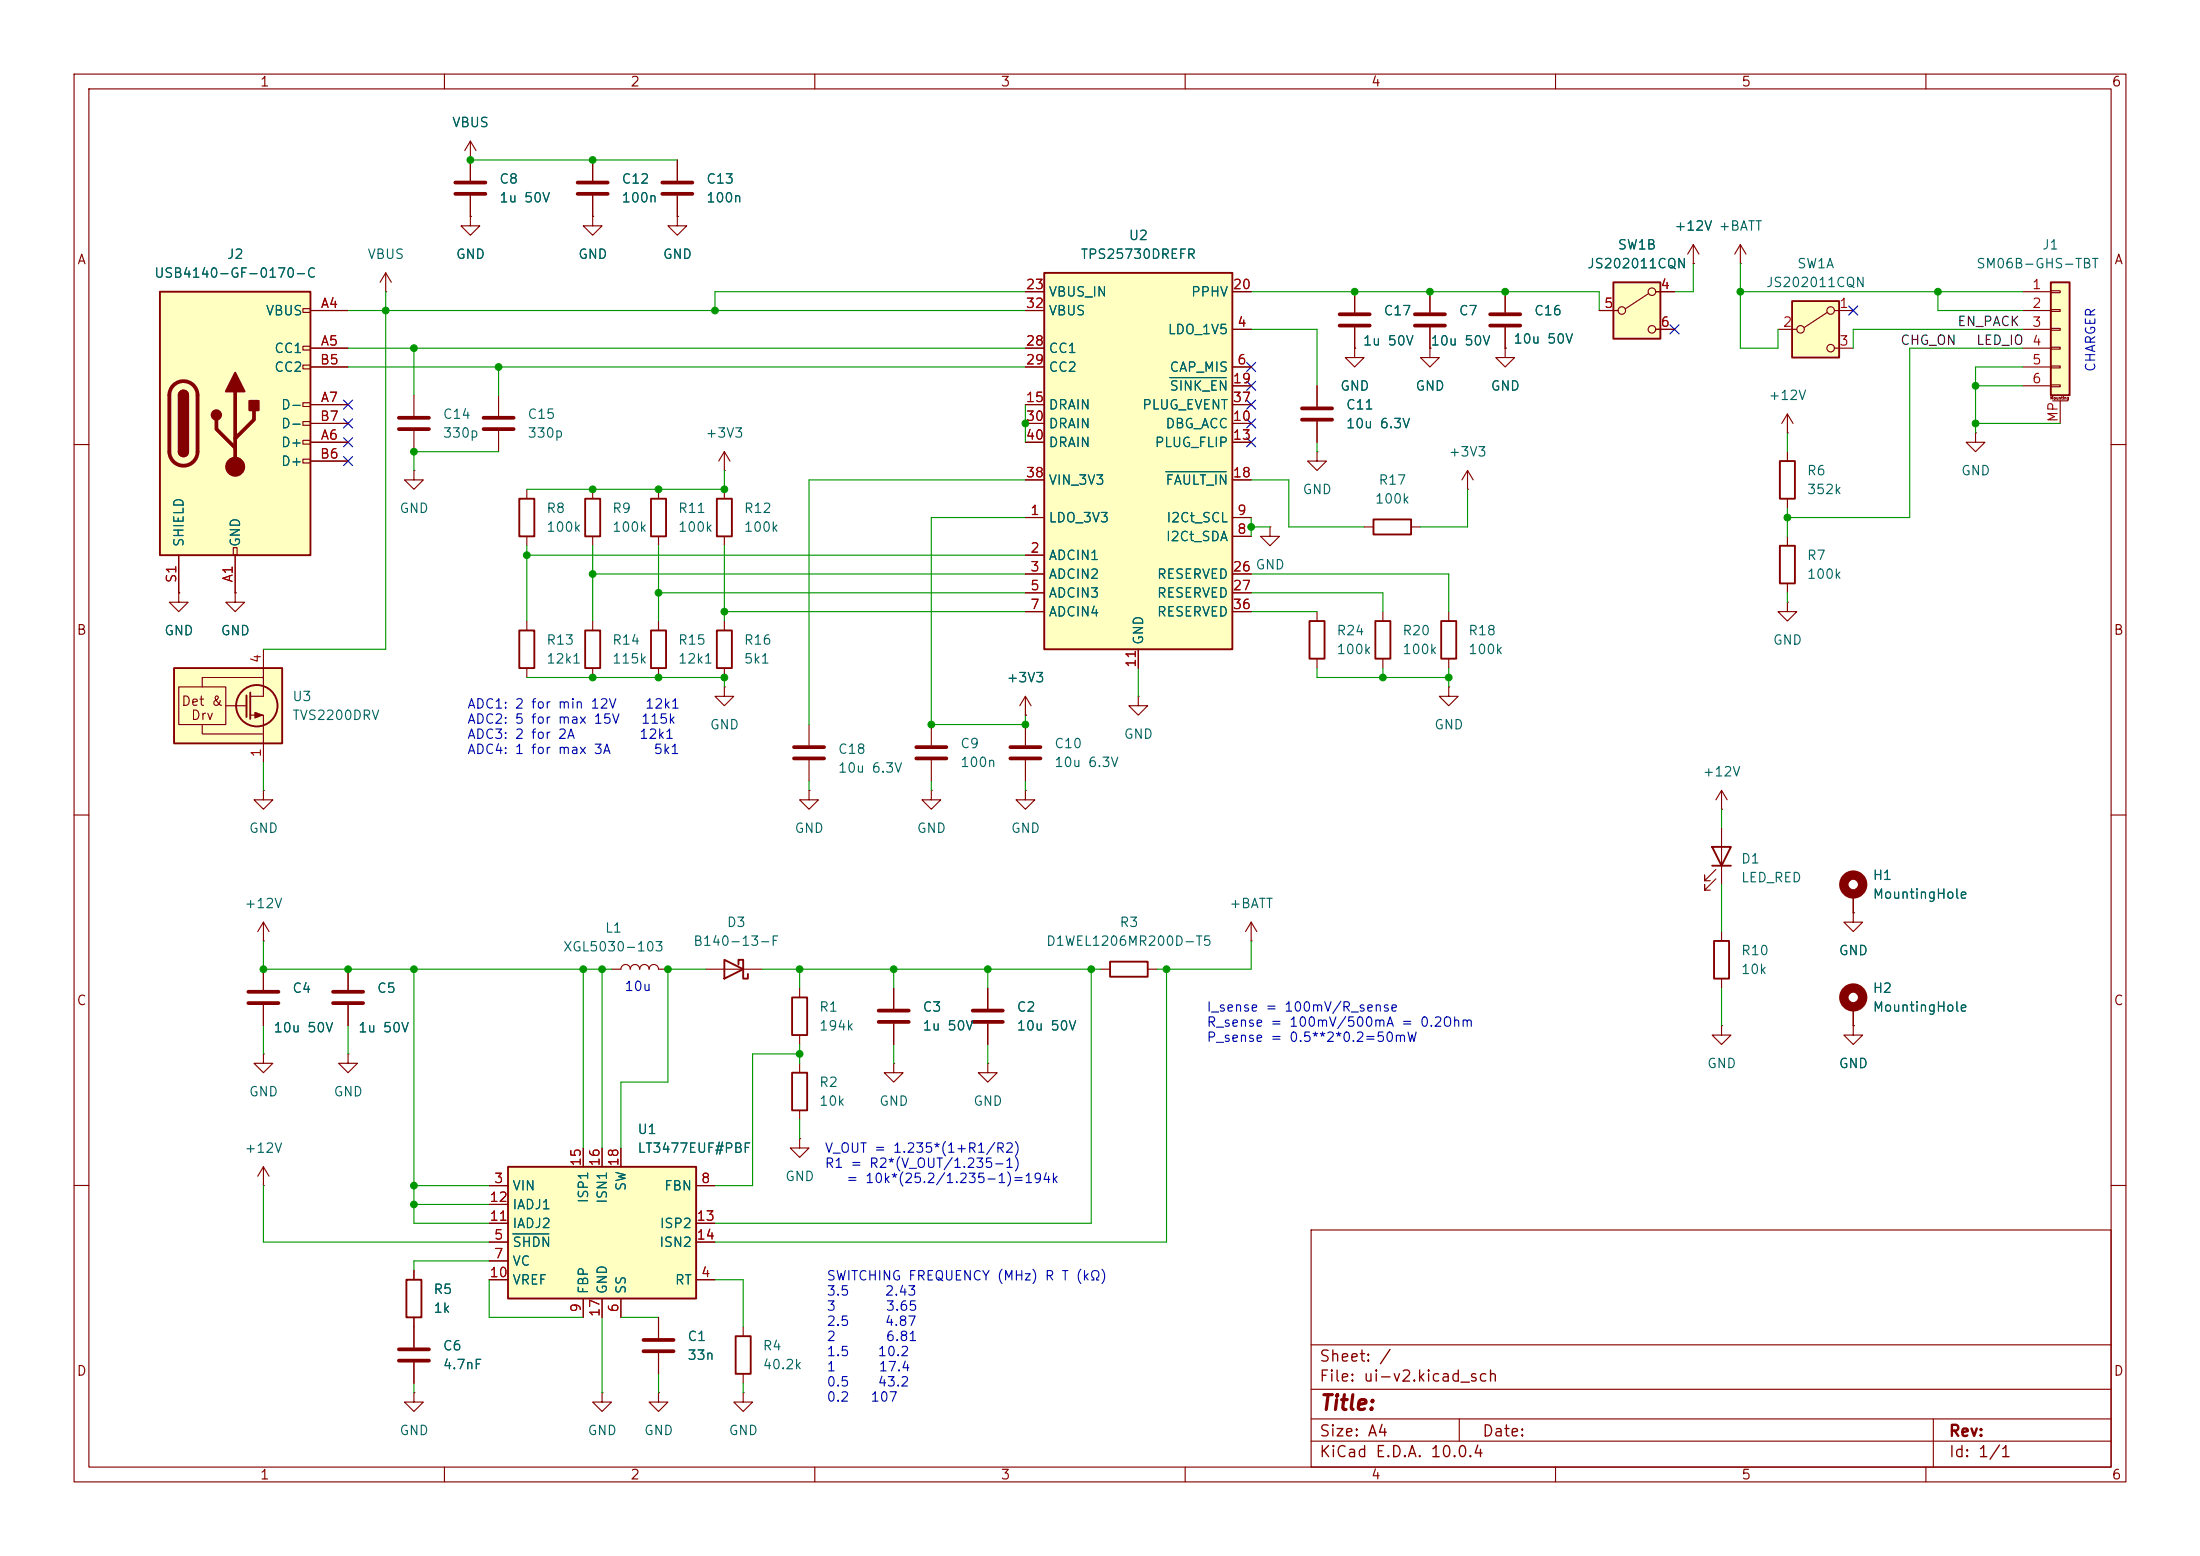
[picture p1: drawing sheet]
<svg xmlns="http://www.w3.org/2000/svg" width="297mm" height="210mm" viewBox="0 0 297 210" stroke-linecap="round" stroke-linejoin="round" font-family="sans-serif">
<g fill="none" stroke="#840000" stroke-width=".15">
<path d="M10 10h277v190h-277zM12 12h273v186h-273zM60 10v2M110 10v2M160 10v2M210 10v2M260 10v2M67.3 53.3v2.8M67.3 58.2v2.8M10 60h2M71.1 66v1.3M71.1 72.4v1.3"/>
<path d="M80 66v1.3M80 72.4v1.3M88.9 66v1.3M88.9 72.4v1.3M97.8 66v1.3M97.8 72.4v1.3M285 60h2M80 83.8v1.3M80 90.2v1.2M88.9 83.8v1.3M88.9 90.2v1.2M97.8 92.7v1.3h1.3l-1.3 1.3-1.3-1.3h1.3"/>
<path d="M97.8 92.7h.1M97.8 83.8v1.3M97.8 90.2v1.2M10 110h2M285 110h2M10 160h2M100.3 179.1v1.2M177 166h108v32h-108zM285 160h2M60 198v2M81.3 188v1.2h1.2l-1.2 1.3-1.3-1.3h1.3M81.3 188h.1"/>
<path d="M88.9 188v1.2h1.3l-1.3 1.3-1.3-1.3h1.3M88.9 188h.1M100.3 188v1.2h1.3l-1.3 1.3-1.2-1.3h1.2M100.3 188h.1M100.3 185.4v1.3M110 198v2M160 198v2M177 194.5h108M177 191.5h108M177 187.5h108M177 181.5h108M197 191.5v3"/>
<path d="M210 198v2M260 198v2M261 191.5v6.5"/>
</g>
<path d="M70.1 67.3h2v5.1h-2zM79 67.3h2v5.1h-2zM87.9 67.3h2v5.1h-2zM96.8 67.3h2v5.1h-2zM79 85.1h2v5.1h-2zM87.9 85.1h2v5.1h-2zM96.8 85.1h2v5.1h-2zM99.3 180.3h2v5.1h-2z" fill="none" stroke="#840000" stroke-width=".25"/>
<path d="M65.3 56.4h4M65.3 57.9h4" fill="none" stroke="#840000" stroke-width=".51"/>
<path d="M68.6 157.5h25.4v17.8h-25.4z" fill="#ffffc2"/>
<path d="M97.8 129.5l2.5 1.3-2.5 1.3zM99.7 130.2v-.7h.6v2.6h.7v-.7M68.6 157.5h25.4v17.8h-25.4zM54.9 172.7h2v5.1h-2z" fill="none" stroke="#840000" stroke-width=".25"/>
<g fill="none" stroke="#840000" stroke-width=".15">
<path d="M109.2 97.8v2.8M125.7 97.8v2.8M138.4 97.8v2.8M153.7 94v1.3h1.2l-1.2 1.2-1.3-1.2h1.3M153.7 94h.1M109.2 106.7v1.3h1.3l-1.3 1.2-1.3-1.2h1.3M109.2 106.7h.1M109.2 102.6v2.8M125.7 106.7v1.3h1.3l-1.3 1.2-1.2-1.2h1.2M125.7 106.7h.1M125.7 102.6v2.8M138.4 106.7v1.3h1.3l-1.3 1.2-1.2-1.2h1.2"/>
<path d="M138.4 106.7h.1M138.4 102.6v2.8M95.2 130.8h7.7M78.7 154.9v2.6M81.3 154.9v2.6M83.8 154.9v2.6M107.9 153.7v1.2h1.3l-1.3 1.3-1.2-1.3h1.2M107.9 153.7h.1M55.9 171.5v1.2M55.9 177.8v4.1M66 160h2.6M66 172.7h2.6"/>
<path d="M66 167.6h2.6M66 170.2h2.6M66 165.1h2.6M66 162.6h2.6M78.7 175.3v2.5M81.3 175.3v2.5M83.8 175.3v2.5M88.9 177.8v2.8M94 160h2.5M94 172.7h2.5M94 167.6h2.5M94 165.1h2.5"/>
<path d="M55.9 188v1.2h1.2l-1.2 1.3-1.3-1.3h1.3M55.9 188h.1M55.9 183.9v2.8M88.9 182.6v2.8"/>
</g>
<path d="M69.2 166.5h4.9" fill="none" stroke="#006464" stroke-width=".15"/>
<path d="M107.2 100.8h4.1M107.2 102.4h4.1M123.7 100.8h4.1M123.7 102.4h4.1M136.4 100.8h4.1M136.4 102.4h4.1M53.8 182.1h4.1M53.8 183.6h4.1M86.9 182.4h4M86.9 180.8h4" fill="none" stroke="#840000" stroke-width=".51"/>
<path d="M276.9 38.1h2.5v15.2h-2.5z" fill="#ffffc2"/>
<g fill="none" stroke="#840000" stroke-width=".25">
<path d="M276.9 38.1h2.5v15.2h-2.5zM185.4 70.1h5.1v2h-5.1zM240.3 62.2h2v5.1h-2zM70.1 85.1h2v5.1h-2zM176.8 83.8h2v5.1h-2zM185.7 83.8h2v5.1h-2zM194.6 83.8h2v5.1h-2zM231.1 114.3h2.6l-1.3 2.5zM231.1 116.8h2.6M106.9 134.6h2.1v5.1h-2.1zM149.9 129.8h5v2h-5zM231.4 127h2v5.1h-2z"/>
<path d="M106.9 144.8h2.1v5.1h-2.1z"/>
</g>
<g fill="none" stroke="#840000" stroke-width=".15">
<path d="M228.6 35.6h.1M228.6 33l-.8 1.3M228.6 33l.8 1.3M228.6 33v2.6M234.9 35.6h.1M234.9 33l-.7 1.3M234.9 33l.8 1.3M234.9 33v2.6M273 39.4h3.9M276.9 39.2h1.2v.3h-1.2zM273 41.9h3.9M273 44.5h3.9"/>
<path d="M273 47h3.9M273 49.5h3.9M273 52.1h3.9M276.9 41.8h1.2v.2h-1.2zM276.9 44.3h1.2v.3h-1.2zM276.9 46.9h1.2v.2h-1.2zM276.9 49.4h1.2v.3h-1.2zM276.9 51.9h1.2v.3h-1.2zM277.1 54.1h2M278.1 54.1v3.1M97.8 63.5h.1M97.8 61l-.8 1.2"/>
<path d="M97.8 61l.8 1.2M97.8 61v2.5M171.4 71.1v1.3h1.3l-1.3 1.3-1.2-1.3h1.2M171.4 71.1h.1M177.8 61v1.2h1.3l-1.3 1.3-1.3-1.3h1.3M177.8 61h.1M184.1 71.1h1.3M190.5 71.1h1.3M198.1 66h.1M198.1 63.5l-.7 1.3M198.1 63.5l.8 1.3M198.1 63.5v2.5"/>
<path d="M241.3 61v1.2M241.3 67.3v1.3M71.1 83.8v1.3M71.1 90.2v1.2M177.8 82.6v1.2M177.8 88.9v1.3M186.7 82.6v1.2M186.7 88.9v1.3M195.6 92.7v1.3h1.2l-1.2 1.3-1.3-1.3h1.3M195.6 92.7h.1M195.6 82.6v1.2M195.6 88.9v1.3"/>
<path d="M231.6 118.6l-1.5 1.5v-.7v.7h.8M231.6 117.3l-1.5 1.6v-.8v.8h.8M232.4 109.2h.1M232.4 106.7v2.5M232.4 111.8v7.6M232.4 106.7l-.8 1.3M232.4 106.7l.8 1.3M107.9 133.4v1.2M107.9 139.7v1.3M120.6 133.4v2.7M120.6 138.2v2.8M133.3 133.4v2.7"/>
<path d="M133.3 138.2v2.8M148.6 130.8h1.3M154.9 130.8h1.3M168.9 127h.1M168.9 124.5l-.8 1.2M168.9 124.5l.8 1.2M168.9 124.5v2.5M232.4 138.4v1.3h1.3l-1.3 1.3-1.3-1.3h1.3M232.4 138.4h.1M232.4 125.7v1.3M232.4 132.1v1.3M250.2 138.4v1.3h1.3l-1.3 1.3-1.3-1.3h1.3"/>
<path d="M250.2 138.4h.1M250.2 123.2v1.3h1.3l-1.3 1.2-1.3-1.2h1.3M250.2 123.2h.1M250.2 120.7v2.5M250.2 135.9v2.5M107.9 143.5v1.3M107.9 149.9v1.2M120.6 143.5v1.3h1.3l-1.3 1.3-1.2-1.3h1.2M120.6 143.5h.1M133.3 143.5v1.3h1.3l-1.3 1.3-1.2-1.3h1.2M133.3 143.5h.1"/>
</g>
<path d="M118.6 136.4h4.1M118.6 137.9h4.1M131.3 136.4h4.1M131.3 137.9h4.1" fill="none" stroke="#840000" stroke-width=".51"/>
<g fill="none" stroke="#840000" stroke-width="1.3">
<circle cx="250.2" cy="119.4" r="1.27"/>
<circle cx="250.2" cy="134.6" r="1.27"/>
</g>
<path d="M217.8 38.1h6.4v7.6h-6.4z" fill="#ffffc2"/>
<g fill="none" stroke="#840000" stroke-width=".15">
<path d="M222.6 39.6l-3.1 2.1M223.5 39.4h2.6M215.9 41.9h2.5M223.5 44.5h2.6"/>
<circle cx="223" cy="39.4" r=".51"/>
<circle cx="218.9" cy="41.9" r=".51"/>
<circle cx="223" cy="44.5" r=".51"/>
</g>
<path d="M217.8 38.1h6.4v7.6h-6.4z" fill="none" stroke="#840000" stroke-width=".25"/>
<path d="M241.9 40.6h6.4v7.7h-6.4z" fill="#ffffc2"/>
<g fill="none" stroke="#840000" stroke-width=".15">
<path d="M193 39.4v2.8M203.2 39.4v2.8M193 47v1.3h1.3l-1.3 1.2-1.2-1.2h1.2M193 47h.1M193 44.2v2.8M203.2 47v1.3h1.3l-1.3 1.2-1.3-1.2h1.3M203.2 47h.1M203.2 44.2v2.8M240 44.5h2.6M246.7 42.2l-3.1 2M247.6 41.9h2.6M247.6 47h2.6"/>
<path d="M138.4 96.5h.1M138.4 94l-.7 1.3M138.4 94l.8 1.3M138.4 94v2.5"/>
<circle cx="243.1" cy="44.5" r=".51"/>
<circle cx="247.1" cy="47" r=".51"/>
<circle cx="247.1" cy="41.9" r=".51"/>
</g>
<path d="M241.9 40.6h6.4v7.7h-6.4z" fill="none" stroke="#840000" stroke-width=".25"/>
<path d="M191 42.4h4.1M191 43.9h4.1M201.2 42.4h4M201.2 43.9h4" fill="none" stroke="#840000" stroke-width=".51"/>
<path d="M141 36.8h25.4v50.8h-25.4z" fill="#ffffc2"/>
<path d="M141 36.8h25.4v50.8h-25.4zM240.3 73.7h2v5h-2z" fill="none" stroke="#840000" stroke-width=".25"/>
<g fill="none" stroke="#840000" stroke-width=".15">
<path d="M138.4 39.4h2.6M166.4 39.4h2.5M182.9 39.4v2.8M138.4 49.5h2.6M138.4 57.2h2.6M138.4 59.7h2.6M138.4 54.6h2.6M138.4 47h2.6M138.4 41.9h2.6M166.4 44.5h2.5M166.4 49.5h2.5M166.4 57.2h2.5"/>
<path d="M166.4 59.7h2.5M166.4 54.6h2.5M166.4 52.1h2.5M177.8 52.1v2.8M177.8 56.9v2.8M182.9 47v1.3h1.2l-1.2 1.2-1.3-1.2h1.3M182.9 47h.1M182.9 44.2v2.8M241.3 58.4h.1M241.3 55.9v2.5M241.3 55.9l-.8 1.3M241.3 55.9l.8 1.3"/>
<path d="M266.7 58.4v1.3h1.3l-1.3 1.3-1.3-1.3h1.3M266.7 58.4h.1M55.9 63.5v1.3h1.2l-1.2 1.2-1.3-1.2h1.3M55.9 63.5h.1M138.4 69.9h2.6M138.4 74.9h2.6M138.4 77.5h2.6M138.4 64.8h2.6M166.4 69.9h2.5M166.4 77.5h2.5M166.4 72.4h2.5M166.4 64.8h2.5"/>
<path d="M241.3 72.4v1.3M241.3 78.7v1.3M138.4 80h2.6M138.4 82.6h2.6M153.7 87.6v2.6M166.4 80h2.5M166.4 82.6h2.5M241.3 81.3v1.3h1.3l-1.3 1.2-1.3-1.2h1.3M241.3 81.3h.1M35.6 157.5l-.8 1.3M35.6 157.5l.7 1.3M35.6 157.5v2.5"/>
<path d="M35.6 160h.1"/>
</g>
<path d="M157.9 51h7.6M157.4 63.7h8.1" fill="none" stroke="#006464" stroke-width=".15"/>
<path d="M175.8 55.1h4M175.8 56.6h4M180.8 42.4h4.1M180.8 43.9h4.1" fill="none" stroke="#840000" stroke-width=".51"/>
<path d="M23.5 90.2h14.6v10.1h-14.6z" fill="#ffffc2"/>
<g fill="none" stroke="#840000" stroke-width=".15">
<path d="M52.1 39.4h.1M52.1 36.8l-.8 1.3M52.1 36.8l.7 1.3M52.1 36.8v2.6M63.5 21.6v2.8M63.5 26.4v2.8M80 29.2v1.3h1.3l-1.3 1.3-1.3-1.3h1.3M80 29.2h.1M80 21.6v2.8M80 26.4v2.8M55.9 53.3v2.8M55.9 58.2v2.8"/>
<path d="M24.1 92.7h6.4v5.1h-6.4zM24.1 80v1.3h1.3l-1.3 1.3-1.2-1.3h1.2M24.1 80h.1M27.3 97.8v1.3h8.3M30.5 95.3h2.8M31.7 80v1.3h1.3l-1.3 1.3-1.2-1.3h1.2M31.7 80h.1M33.8 96.5h1.8v6.4M35.6 91.4h-8.3v1.3M35.6 87.6v6.4h-1.8M35.6 106.7v1.3h1.2l-1.2 1.2-1.3-1.2h1.3M35.6 106.7h.1"/>
<path d="M35.6 127h.1M35.6 124.5v2.5M35.6 130.8v2.8M35.6 135.6v2.8M35.6 124.5l-.8 1.2M35.6 124.5l.7 1.2M47 130.8v2.8M47 135.6v2.8M82.5 130.8h1.3a.64 .64 0 0 1 .7-.6 .64 .64 0 0 1 .6 .6 .64 .64 0 0 1 .6-.6 .64 .64 0 0 1 .7 .6 .64 .64 0 0 1 .6-.6 .64 .64 0 0 1 .6 .6 .64 .64 0 0 1 .7-.6 .64 .64 0 0 1 .6 .6h1.3M35.6 142.2v1.3h1.2l-1.2 1.3-1.3-1.3h1.3M35.6 142.2h.1"/>
</g>
<g fill="none" stroke="#840000" stroke-width=".25">
<path d="M23.5 90.2h14.6v10.1h-14.6zM33.3 93.9v2.9M33.8 93.5v3.5"/>
<circle cx="34.7" cy="95.2" r="2.79"/>
</g>
<path d="M34.4 96.1l1 .4-1 .4z" fill="#840000" stroke="#840000" stroke-width=".15"/>
<path d="M61.5 24.6h4M61.5 26.2h4M78 24.6h4M78 26.2h4M53.8 56.4h4.1M53.8 57.9h4.1M33.5 133.9h4.1M33.5 135.4h4.1M45 133.9h4M45 135.4h4" fill="none" stroke="#840000" stroke-width=".51"/>
<path d="M21.6 39.4h20.3v35.5h-20.3z" fill="#ffffc2"/>
<g fill="none" stroke="#840000" stroke-width=".15">
<path d="M63.5 19.1l-.8 1.2M63.5 19.1l.8 1.2M63.5 19.1v5.3M63.5 29.2v1.3h1.3l-1.3 1.3-1.3-1.3h1.3M63.5 29.2h.1M63.5 21.6h.1M63.5 26.4v2.8M80 29.2h.1M80 21.6v2.8M80 26.4v2.8M91.4 29.2v1.3h1.3l-1.3 1.3-1.2-1.3h1.2M91.4 29.2h.1"/>
<path d="M91.4 21.6v2.8M91.4 26.4v2.8M138.4 39.4h2.6M166.4 39.4h2.5M182.9 39.4v2.8M193 39.4v2.8M203.2 39.4v2.8M223.5 39.4h2.6M228.6 35.6h.1M40.9 41.7h1v.5h-1zM40.9 46.7h1v.5h-1zM40.9 49.3h1v.5h-1z"/>
<path d="M40.9 54.4h1v.5h-1zM40.9 56.9h1v.5h-1zM40.9 59.4h1v.5h-1zM41.9 41.9h5.1M41.9 47h5.1M41.9 59.7h5.1M41.9 54.6h5.1M41.9 49.5h5.1M41.9 57.2h5.1M138.4 41.9h2.6M138.4 47h2.6M138.4 59.7h2.6"/>
<path d="M138.4 54.6h2.6M138.4 49.5h2.6M138.4 57.2h2.6M166.4 59.7h2.5M166.4 54.6h2.5M166.4 49.5h2.5M166.4 57.2h2.5M166.4 44.5h2.5M166.4 52.1h2.5M177.8 52.1v2.8M177.8 56.9v2.8M182.9 47h.1"/>
<path d="M182.9 44.2v2.8M193 47h.1M193 44.2v2.8M203.2 47h.1M203.2 44.2v2.8M215.9 41.9h2.5M223.5 44.5h2.6M24.1 74.9v5.1M31.5 73.9h.5v1h-.5zM31.7 74.9v5.1M40.9 62h1v.5h-1zM41.9 62.2h5.1"/>
<path d="M138.4 69.9h2.6M138.4 74.9h2.6M138.4 77.5h2.6M138.4 64.8h2.6M166.4 69.9h2.5M166.4 77.5h2.5M166.4 72.4h2.5M166.4 64.8h2.5M24.1 80h.1M31.7 80h.1M138.4 96.5h.1M138.4 80h2.6"/>
<path d="M138.4 82.6h2.6M153.7 87.6v2.6M166.4 80h2.5M166.4 82.6h2.5M35.6 130.8v2.8M35.6 135.6v2.8M47 130.8v2.8M47 135.6v2.8M120.6 133.4v2.7M120.6 138.2v2.8M133.3 133.4v2.7M133.3 138.2v2.8"/>
<path d="M250.2 138.4h.1M250.2 123.2h.1M250.2 120.7v2.5M250.2 135.9v2.5M47 142.2v1.3h1.3l-1.3 1.3-1.3-1.3h1.3M47 142.2h.1M78.7 154.9v2.6M81.3 154.9v2.6M83.8 154.9v2.6M55.9 171.5v1.2M55.9 177.8v4.1M66 160h2.6"/>
<path d="M66 172.7h2.6M66 167.6h2.6M66 170.2h2.6M66 165.1h2.6M66 162.6h2.6M78.7 175.3v2.5M81.3 175.3v2.5M83.8 175.3v2.5M88.9 177.8v2.8M94 160h2.5M94 172.7h2.5M94 167.6h2.5"/>
<path d="M94 165.1h2.5M55.9 183.9v2.8M88.9 182.6v2.8"/>
</g>
<path d="M21.6 39.4h20.3v35.5h-20.3zM24.1 53.3a.64 .64 0 0 1 .7-.6 .64 .64 0 0 1 .6 .6M24.1 61a.64 .64 0 0 0 .7 .6 .64 .64 0 0 0 .6-.6" fill="none" stroke="#840000" stroke-width=".25"/>
<path d="M89.4 24.6h4.1M89.4 26.2h4.1M23.4 52a1.9 1.9 0 0 1 2.1-.4 1.9 1.9 0 0 1 1.2 1.7v7.7a1.91 1.91 0 0 1-1.9 1.9 1.91 1.91 0 0 1-1.9-1.9v-7.7a1.9 1.9 0 0 1 .5-1.3zM29.2 56.6v1.3l2.5 2.6M31.7 52.8v10.2M34.3 55.4v1.2l-2.6 2.6" fill="none" stroke="#840000" stroke-width=".51"/>
<g fill="#840000" stroke="#840000" stroke-width=".25">
<path d="M24.1 53.3h1.3v7.7h-1.3z"/>
<path d="M24.3 52.9a.64 .64 0 0 1 .7-.1 .64 .64 0 0 1 .4 .5h-1.3z"/>
<path d="M24.1 61h1.3a.64 .64 0 0 1-.6 .6 .64 .64 0 0 1-.7-.6z"/>
<path d="M31.7 50.3l1.3 2.5h-2.5z"/>
<path d="M33.7 54.1h1.2v1.3h-1.2z"/>
<circle cx="29.2" cy="56" r=".63"/>
</g>
<circle cx="31.7" cy="63" r="1.27" fill="#840000" stroke="#840000" stroke-width=".15"/>
<g fill="none" stroke="#009600" stroke-width=".15">
<path d="M52.1 39.4v48.2h-16.5M63.5 21.6h27.9M138.4 39.4h-41.9v2.5M168.9 39.4h47v2.5M228.6 35.6v3.8h-2.5M234.9 39.4h38.1M234.9 35.6v11.4h5.1v-2.5M261.6 39.4v2.5h11.4M47 47h91.4M47 41.9h91.4M47 49.5h91.4M55.9 47v6.3"/>
<path d="M67.3 49.5v3.8M138.4 54.6v5.1M168.9 44.5h8.9v7.6M177.8 59.7v1.3M241.3 58.4v2.6M266.7 52.1h6.3M266.7 57.2h11.4M273 49.5h-6.3v8.9M273 44.5h-22.8v2.5M273 47h-15.2v22.9h-16.5M67.3 61h-11.4v2.5M71.1 73.7v10.1"/>
<path d="M71.1 74.9h67.3M80 77.5h58.4M80 73.7v10.1M88.9 73.7v10.1M97.8 63.5v2.5h-26.7M97.8 73.7v10.1M138.4 64.8h-29.2v33M138.4 69.9h-12.7v27.9h12.7v-1.3M168.9 64.8h5.1v6.3h10.1M168.9 71.1h2.5M168.9 69.9v2.5M168.9 77.5h26.7v5.1"/>
<path d="M198.1 66v5.1h-6.3M241.3 68.6v3.8M71.1 91.4h26.7v1.3M88.9 80h49.5M97.8 82.6h40.6M153.7 90.2v3.8M168.9 82.6h8.9M168.9 80h17.8v2.6M177.8 90.2v1.2h17.8M186.7 90.2v1.2M195.6 90.2v2.5M241.3 80v1.3"/>
<path d="M35.6 102.9v3.8M109.2 105.4v1.3M125.7 105.4v1.3M138.4 105.4v1.3M232.4 109.2v2.6M232.4 119.4v6.3M35.6 127v3.8h46.9M35.6 138.4v3.8M47 138.4v3.8M55.9 130.8v34.3h10.1M78.7 130.8v24.1M81.3 130.8v24.1"/>
<path d="M95.2 130.8h-5v15.3h-6.4v8.8M102.9 130.8h45.7M107.9 130.8v2.6M120.6 130.8v2.6M133.3 130.8v2.6M147.3 130.8v34.3h-50.8M157.5 130.8v36.8h-61M168.9 127v3.8h-12.7M232.4 133.4v5M107.9 142.2h-6.3v17.8h-5.1M107.9 141v2.5M107.9 151.1v2.6"/>
<path d="M120.6 141v2.5M133.3 141v2.5M35.6 160v7.6h30.4M55.9 162.6h10.1M55.9 160h10.1M66 170.2h-10.1v1.3M66 172.7v5.1h12.7M81.3 177.8v10.2M83.8 177.8h5.1M96.5 172.7h3.8v6.4M55.9 186.7v1.3M88.9 185.4v2.6"/>
<path d="M100.3 186.7v1.3"/>
</g>
<g fill="none" stroke="#000084" stroke-width=".15">
<path d="M46.4 54l1.2 1.2M46.4 56.5l1.2 1.3M46.4 59.1l1.2 1.2M47.6 54l-1.2 1.2M47.6 56.5l-1.2 1.3M47.6 59.1l-1.2 1.2M168.3 51.5l1.2 1.2M168.3 56.5l1.2 1.3M168.3 54l1.2 1.2M168.3 59.1l1.2 1.2M168.3 48.9l1.2 1.2M169.5 51.5l-1.2 1.2"/>
<path d="M169.5 56.5l-1.2 1.3M169.5 54l-1.2 1.2M169.5 59.1l-1.2 1.2M169.5 48.9l-1.2 1.2M225.5 43.8l1.2 1.3M226.7 43.8l-1.2 1.3M249.6 41.3l1.2 1.2M250.8 41.3l-1.2 1.2M46.4 61.6l1.2 1.2M47.6 61.6l-1.2 1.2"/>
</g>
<path d="M157.9 51h7.6M157.4 63.7h8.1M69.2 166.5h4.9" fill="none" stroke="#006464" stroke-width=".15"/>
<g fill="#009600" stroke="#009600" stroke-width=".14">
<circle cx="80" cy="77.5" r=".46"/>
<circle cx="88.9" cy="91.4" r=".46"/>
<circle cx="80" cy="91.4" r=".46"/>
<circle cx="78.7" cy="130.8" r=".46"/>
<circle cx="55.9" cy="130.8" r=".46"/>
<circle cx="35.6" cy="130.8" r=".46"/>
<circle cx="55.9" cy="162.6" r=".46"/>
<circle cx="81.3" cy="130.8" r=".46"/>
<circle cx="90.2" cy="130.8" r=".46"/>
<circle cx="47" cy="130.8" r=".46"/>
<circle cx="63.5" cy="21.6" r=".46"/>
<circle cx="52.1" cy="41.9" r=".46"/>
<circle cx="67.3" cy="49.5" r=".46"/>
<circle cx="55.9" cy="61" r=".46"/>
<circle cx="55.9" cy="47" r=".46"/>
<circle cx="80" cy="21.6" r=".46"/>
<circle cx="138.4" cy="97.8" r=".46"/>
<circle cx="120.6" cy="130.8" r=".46"/>
<circle cx="80" cy="66" r=".46"/>
<circle cx="96.5" cy="41.9" r=".46"/>
<circle cx="88.9" cy="80" r=".46"/>
<circle cx="71.1" cy="74.9" r=".46"/>
<circle cx="97.8" cy="91.4" r=".46"/>
<circle cx="55.9" cy="160" r=".46"/>
<circle cx="107.9" cy="142.2" r=".46"/>
<circle cx="261.6" cy="39.4" r=".46"/>
<circle cx="266.7" cy="57.2" r=".46"/>
<circle cx="234.9" cy="39.4" r=".46"/>
<circle cx="193" cy="39.4" r=".46"/>
<circle cx="203.2" cy="39.4" r=".46"/>
<circle cx="133.3" cy="130.8" r=".46"/>
<circle cx="107.9" cy="130.8" r=".46"/>
<circle cx="147.3" cy="130.8" r=".46"/>
<circle cx="88.9" cy="66" r=".46"/>
<circle cx="97.8" cy="66" r=".46"/>
<circle cx="125.7" cy="97.8" r=".46"/>
<circle cx="138.4" cy="57.2" r=".46"/>
<circle cx="97.8" cy="82.6" r=".46"/>
<circle cx="182.9" cy="39.4" r=".46"/>
<circle cx="266.7" cy="52.1" r=".46"/>
<circle cx="241.3" cy="69.9" r=".46"/>
<circle cx="157.5" cy="130.8" r=".46"/>
<circle cx="168.9" cy="71.1" r=".46"/>
<circle cx="186.7" cy="91.4" r=".46"/>
<circle cx="195.6" cy="91.4" r=".46"/>
</g>
<text font-size="2" fill="#840000" x="178" y="190.8">Title:</text>
<g font-size="1.5" fill="#840000">
<text x="178" y="184.2">Sheet: /</text>
<text x="178" y="186.9">File: ui-v2.kicad_sch</text>
<text x="178" y="197.1">KiCad E.D.A. 10.0.4</text>
<text x="178" y="194.3">Size: A4</text>
<text x="200" y="194.3">Date:</text>
<text x="263" y="194.3">Rev:</text>
<text x="263" y="197.1">Id: 1/1</text>
</g>
<g font-size="1.3" fill="#840000">
<text x="35" y="12">1</text>
<text x="85" y="12">2</text>
<text x="135" y="12">3</text>
<text x="185" y="12">4</text>
<text x="235" y="12">5</text>
<text x="285" y="12">6</text>
<text x="10.3" y="36">A</text>
<text x="285.3" y="36">A</text>
<text x="10.3" y="86">B</text>
<text x="285.3" y="86">B</text>
<text x="24.4" y="95.6">Det &amp;</text>
<text x="25.7" y="97.5">Drv</text>
<text x="10.3" y="136">C</text>
<text x="285.3" y="136">C</text>
<text x="10.3" y="186">D</text>
<text x="285.3" y="186">D</text>
<text x="35" y="200">1</text>
<text x="85" y="200">2</text>
<text x="135" y="200">3</text>
<text x="185" y="200">4</text>
<text x="235" y="200">5</text>
<text x="285" y="200">6</text>
</g>
<g font-size="1.3" fill="#006464">
<text x="60.9" y="17.5">VBUS</text>
<text x="67.3" y="25.1">C8</text>
<text x="67.3" y="27.6">1u 50V</text>
<text x="83.8" y="27.6">100n</text>
<text x="83.8" y="25.1">C12</text>
<text x="95.3" y="27.6">100n</text>
<text x="95.3" y="25.1">C13</text>
<text x="30.6" y="35.3">J2</text>
<text x="49.5" y="35.3">VBUS</text>
<text x="61.5" y="35.3">GND</text>
<text x="78" y="35.3">GND</text>
<text x="89.4" y="35.3">GND</text>
<text x="145.8" y="35.3">TPS25730DREFR</text>
<text x="152.3" y="32.7">U2</text>
<text x="218.3" y="34">SW1B</text>
<text x="226" y="31.5">+12V +BATT</text>
<text x="226" y="31.5">+12V</text>
<text x="275.6" y="34">J1</text>
<text x="20.7" y="37.8">USB4140-GF-0170-C</text>
<text x="141.5" y="40.3">VBUS_IN</text>
<text x="160.7" y="40.3">PPHV</text>
<text x="214.2" y="36.5">JS202011CQN</text>
<text x="238.3" y="39.1">JS202011CQN</text>
<text x="242.5" y="36.5">SW1A</text>
<text x="266.7" y="36.5">SM06B-GHS-TBT</text>
<text x="35.8" y="42.9">VBUS</text>
<text x="36.9" y="48">CC1</text>
<text x="141.5" y="48">CC1</text>
<text x="141.5" y="42.9">VBUS</text>
<text x="157.6" y="45.4">LDO_1V5</text>
<text x="183.9" y="46.9">1u 50V</text>
<text x="186.7" y="42.9">C17</text>
<text x="193" y="46.9">10u 50V</text>
<text x="196.9" y="42.9">C7</text>
<text x="204.2" y="46.7">10u 50V</text>
<text x="207" y="42.9">C16</text>
<text x="36.9" y="50.5">CC2</text>
<text x="141.5" y="50.5">CC2</text>
<text x="157.8" y="50.5">CAP_MIS</text>
<text x="157.8" y="53">SINK_EN</text>
<text x="180.8" y="53">GND</text>
<text x="191" y="53">GND</text>
<text x="201.2" y="53">GND</text>
<text x="37.8" y="55.6">D-</text>
<text x="37.8" y="58.1">D-</text>
<text x="59.7" y="59.4">330p</text>
<text x="59.7" y="56.9">C14</text>
<text x="71.1" y="59.4">330p</text>
<text x="71.1" y="56.9">C15</text>
<text x="95.1" y="59.4">+3V3</text>
<text x="141.5" y="55.6">DRAIN</text>
<text x="141.5" y="58.1">DRAIN</text>
<text x="154.1" y="55.6">PLUG_EVENT</text>
<text x="157.3" y="58.1">DBG_ACC</text>
<text x="181.6" y="55.6">C11</text>
<text x="181.6" y="58.1">10u 6.3V</text>
<text x="238.7" y="54.3">+12V</text>
<text x="37.8" y="60.7">D+</text>
<text x="37.8" y="63.2">D+</text>
<text x="141.5" y="65.7">VIN_3V3</text>
<text x="141.5" y="60.7">DRAIN</text>
<text x="155.8" y="60.7">PLUG_FLIP</text>
<text x="157.3" y="65.7">FAULT_IN</text>
<text x="186" y="65.7">R17</text>
<text x="195.5" y="61.9">+3V3</text>
<text x="243.8" y="64.5">R6</text>
<text x="264.7" y="64.5">GND</text>
<text x="53.8" y="69.6">GND</text>
<text x="73.7" y="69.6">R8</text>
<text x="82.6" y="69.6">R9</text>
<text x="91.4" y="69.6">R11</text>
<text x="100.3" y="69.6">R12</text>
<text x="141.5" y="70.8">LDO_3V3</text>
<text x="157.4" y="70.8">I2Ct_SCL</text>
<text x="175.8" y="67">GND</text>
<text x="185.5" y="68.3">100k</text>
<text x="243.8" y="67">352k</text>
<text x="25.1" y="73.9" transform="rotate(-90 25.1 73.9)">SHIELD</text>
<text x="32.7" y="73.9" transform="rotate(-90 32.7 73.9)">GND</text>
<text x="73.7" y="72.1">100k</text>
<text x="82.6" y="72.1">100k</text>
<text x="91.4" y="72.1">100k</text>
<text x="100.3" y="72.1">100k</text>
<text x="141.5" y="75.9">ADCIN1</text>
<text x="157.3" y="73.4">I2Ct_SDA</text>
<text x="243.8" y="75.9">R7</text>
<text x="141.5" y="78.4">ADCIN2</text>
<text x="141.5" y="81">ADCIN3</text>
<text x="141.5" y="83.5">ADCIN4</text>
<text x="156.1" y="78.4">RESERVED</text>
<text x="156.1" y="81">RESERVED</text>
<text x="156.1" y="83.5">RESERVED</text>
<text x="243.8" y="78.4">100k</text>
<text x="22.1" y="86.1">GND</text>
<text x="29.7" y="86.1">GND</text>
<text x="73.7" y="87.3">R13</text>
<text x="73.7" y="89.9">12k1</text>
<text x="82.6" y="87.3">R14</text>
<text x="82.6" y="89.9">115k</text>
<text x="91.4" y="87.3">R15</text>
<text x="91.4" y="89.9">12k1</text>
<text x="100.3" y="89.9">5k1</text>
<text x="100.3" y="87.3">R16</text>
<text x="154.6" y="87.1" transform="rotate(-90 154.6 87.1)">GND</text>
<text x="180.3" y="86.1">R24</text>
<text x="180.3" y="88.6">100k</text>
<text x="189.2" y="86.1">R20</text>
<text x="189.2" y="88.6">100k</text>
<text x="198.1" y="86.1">R18</text>
<text x="198.1" y="88.6">100k</text>
<text x="239.3" y="87.3">GND</text>
<text x="39.4" y="95">U3</text>
<text x="135.8" y="92.4">+3V3</text>
<text x="39.4" y="97.5">TVS2200DRV</text>
<text x="95.8" y="98.8">GND</text>
<text x="129.5" y="101.3">C9</text>
<text x="142.2" y="101.3">C10</text>
<text x="151.6" y="100">GND</text>
<text x="193.5" y="98.8">GND</text>
<text x="113" y="102.1">C18</text>
<text x="113" y="104.6">10u 6.3V</text>
<text x="129.5" y="103.8">100n</text>
<text x="142.2" y="103.8">10u 6.3V</text>
<text x="229.8" y="105.1">+12V</text>
<text x="33.5" y="112.7">GND</text>
<text x="107.2" y="112.7">GND</text>
<text x="123.7" y="112.7">GND</text>
<text x="136.4" y="112.7">GND</text>
<text x="235" y="116.9">D1</text>
<text x="235" y="119.4">LED_RED</text>
<text x="252.7" y="119.1">H1</text>
<text x="32.9" y="122.9">+12V</text>
<text x="98" y="125.4">D3</text>
<text x="151.1" y="125.4">R3</text>
<text x="165.9" y="122.9">+BATT</text>
<text x="252.7" y="121.6">MountingHole</text>
<text x="75.9" y="128.7">XGL5030-103</text>
<text x="81.6" y="126.2">L1</text>
<text x="93.5" y="128">B140-13-F</text>
<text x="141.1" y="128">D1WEL1206MR200D-T5</text>
<text x="235" y="131.8">10k</text>
<text x="235" y="129.2">R10</text>
<text x="248.2" y="129.2">GND</text>
<text x="39.4" y="134.3">C4</text>
<text x="50.8" y="134.3">C5</text>
<text x="110.5" y="136.9">R1</text>
<text x="124.5" y="136.9">C3</text>
<text x="137.2" y="136.9">C2</text>
<text x="252.7" y="134.3">H2</text>
<text x="252.7" y="136.9">MountingHole</text>
<text x="36.8" y="139.7">10u 50V</text>
<text x="48.3" y="139.7">1u 50V</text>
<text x="110.5" y="139.4">194k</text>
<text x="124.5" y="139.4">1u 50V</text>
<text x="137.2" y="139.4">10u 50V</text>
<text x="33.5" y="148.3">GND</text>
<text x="45" y="148.3">GND</text>
<text x="110.5" y="147">R2</text>
<text x="110.5" y="149.6">10k</text>
<text x="118.6" y="149.6">GND</text>
<text x="131.3" y="149.6">GND</text>
<text x="230.4" y="144.5">GND</text>
<text x="248.2" y="144.5">GND</text>
<text x="32.9" y="155.9">+12V</text>
<text x="86" y="153.4">U1</text>
<text x="86" y="155.9">LT3477EUF#PBF</text>
<text x="69.1" y="161">VIN</text>
<text x="84.8" y="160.9" transform="rotate(-90 84.8 160.9)">SW</text>
<text x="89.6" y="161">FBN</text>
<text x="105.9" y="159.7">GND</text>
<text x="69.1" y="166.1">IADJ2</text>
<text x="69.1" y="163.5">IADJ1</text>
<text x="79.7" y="162.5" transform="rotate(-90 79.7 162.5)">ISP1</text>
<text x="82.3" y="162.5" transform="rotate(-90 82.3 162.5)">ISN1</text>
<text x="89" y="166.1">ISP2</text>
<text x="69.1" y="168.6">SHDN</text>
<text x="69.1" y="171.2">VC</text>
<text x="69.1" y="173.7">VREF</text>
<text x="88.9" y="168.6">ISN2</text>
<text x="91" y="173.7">RT</text>
<text x="58.4" y="175">R5</text>
<text x="58.4" y="177.5">1k</text>
<text x="79.7" y="174.8" transform="rotate(-90 79.7 174.8)">FBP</text>
<text x="82.3" y="174.8" transform="rotate(-90 82.3 174.8)">GND</text>
<text x="84.8" y="174.8" transform="rotate(-90 84.8 174.8)">SS</text>
<text x="59.7" y="182.6">C6</text>
<text x="59.7" y="185.1">4.7nF</text>
<text x="92.7" y="181.3">C1</text>
<text x="92.7" y="183.9">33n</text>
<text x="102.9" y="182.6">R4</text>
<text x="102.9" y="185.1">40.2k</text>
<text x="53.8" y="194">GND</text>
<text x="79.2" y="194">GND</text>
<text x="86.9" y="194">GND</text>
<text x="98.3" y="194">GND</text>
</g>
<g font-size="1.3" fill="#a90000">
<text x="43.2" y="41.9">A4</text>
<text x="138.4" y="39.3">23</text>
<text x="138.4" y="41.9">32</text>
<text x="166.3" y="39.3">20</text>
<text x="216.5" y="41.9">5</text>
<text x="224.1" y="39.3">4</text>
<text x="248.2" y="41.9">1</text>
<text x="274.2" y="39.3">1</text>
<text x="274.2" y="41.9">2</text>
<text x="43.2" y="47">A5</text>
<text x="138.4" y="47">28</text>
<text x="166.9" y="44.4">4</text>
<text x="224.1" y="44.4">6</text>
<text x="240.6" y="44.4">2</text>
<text x="248.2" y="47">3</text>
<text x="274.2" y="44.4">3</text>
<text x="274.2" y="47">4</text>
<text x="43.1" y="49.5">B5</text>
<text x="138.4" y="49.5">29</text>
<text x="166.3" y="52">19</text>
<text x="166.9" y="49.5">6</text>
<text x="274.2" y="49.5">5</text>
<text x="274.2" y="52">6</text>
<text x="43.1" y="57.1">B7</text>
<text x="43.2" y="59.7">A6</text>
<text x="43.2" y="54.6">A7</text>
<text x="138.4" y="54.6">15</text>
<text x="138.4" y="57.1">30</text>
<text x="138.4" y="59.7">40</text>
<text x="166.3" y="57.1">10</text>
<text x="166.3" y="59.7">13</text>
<text x="166.3" y="54.6">37</text>
<text x="278.1" y="57.1" transform="rotate(-90 278.1 57.1)">MP</text>
<text x="43.1" y="62.2">B6</text>
<text x="138.4" y="64.7">38</text>
<text x="166.3" y="64.7">18</text>
<text x="139" y="69.8">1</text>
<text x="166.9" y="69.8">9</text>
<text x="139" y="74.9">2</text>
<text x="139" y="77.4">3</text>
<text x="166.3" y="77.4">26 GND</text>
<text x="166.3" y="77.4">26</text>
<text x="166.9" y="72.4">8</text>
<text x="24.1" y="78.8" transform="rotate(-90 24.1 78.8)">S1</text>
<text x="31.7" y="78.7" transform="rotate(-90 31.7 78.7)">A1</text>
<text x="139" y="80">5</text>
<text x="139" y="82.5">7</text>
<text x="166.3" y="80">27</text>
<text x="166.3" y="82.5">36</text>
<text x="35.5" y="89.6" transform="rotate(-90 35.5 89.6)">4</text>
<text x="153.6" y="90.2" transform="rotate(-90 153.6 90.2)">11</text>
<text x="35.5" y="102.3" transform="rotate(-90 35.5 102.3)">1</text>
<text x="66.6" y="160">3</text>
<text x="78.7" y="157.5" transform="rotate(-90 78.7 157.5)">15</text>
<text x="81.3" y="157.5" transform="rotate(-90 81.3 157.5)">16</text>
<text x="83.8" y="157.5" transform="rotate(-90 83.8 157.5)">18</text>
<text x="94.5" y="160">8</text>
<text x="66" y="165.1">11</text>
<text x="66" y="162.5">12</text>
<text x="66.6" y="167.6">5</text>
<text x="93.9" y="165.1">13</text>
<text x="93.9" y="167.6">14</text>
<text x="66" y="172.7">10</text>
<text x="66.6" y="170.2">7</text>
<text x="94.5" y="172.7">4</text>
<text x="78.7" y="177.2" transform="rotate(-90 78.7 177.2)">9</text>
<text x="81.3" y="177.8" transform="rotate(-90 81.3 177.8)">17</text>
<text x="83.8" y="177.2" transform="rotate(-90 83.8 177.2)">6</text>
</g>
<g font-size="1.3" fill="#0f0f0f">
<text x="256.5" y="46.9">CHG_ON</text>
<text x="264.2" y="44.3">EN_PACK</text>
<text x="266.7" y="46.9">LED_IO</text>
</g>
<g font-size="1.3" fill="#0000c2">
<text x="283.2" y="50.3" transform="rotate(-90 283.2 50.3)">CHARGER</text>
<text x="63" y="96">ADC1: 2 for min 12V</text>
<text x="87" y="96">12k1</text>
<text x="63" y="98">ADC2: 5 for max 15V</text>
<text x="63" y="100">ADC3: 2 for 2A</text>
<text x="86.2" y="100">12k1</text>
<text x="86.5" y="98">115k</text>
<text x="63" y="102.1">ADC4: 1 for max 3A</text>
<text x="88.1" y="102.1">5k1</text>
<text x="84.2" y="134.1">10u</text>
<text x="162.8" y="136.9">I_sense = 100mV/R_sense</text>
<text x="162.8" y="138.9">R_sense = 100mV/500mA = 0.2Ohm</text>
<text x="162.8" y="140.9">P_sense = 0.5**2*0.2=50mW</text>
<text x="111.3" y="155.9">V_OUT = 1.235*(1+R1/R2)</text>
<text x="111.3" y="157.9">R1 = R2*(V_OUT/1.235-1)</text>
<text x="114.2" y="160">= 10k*(25.2/1.235-1)=194k</text>
<text x="111.5" y="173.1">SWITCHING FREQUENCY (MHz) R T (kΩ)</text>
<text x="111.5" y="175.2">3.5</text>
<text x="111.5" y="177.2">3</text>
<text x="111.5" y="179.3">2.5</text>
<text x="119.4" y="175.2">2.43</text>
<text x="119.4" y="179.3">4.87</text>
<text x="119.5" y="177.2">3.65</text>
<text x="111.5" y="181.3">2</text>
<text x="111.5" y="183.4">1.5</text>
<text x="111.5" y="185.4">1</text>
<text x="118.4" y="183.4">10.2</text>
<text x="118.5" y="185.4">17.4</text>
<text x="119.5" y="181.3">6.81</text>
<text x="111.5" y="187.4">0.5</text>
<text x="111.5" y="189.5">0.2</text>
<text x="117.4" y="189.5">107</text>
<text x="118.4" y="187.4">43.2</text>
</g>
<text font-size=".4" fill="#840000" x="276.7" y="54">Mounting</text>
</svg>
